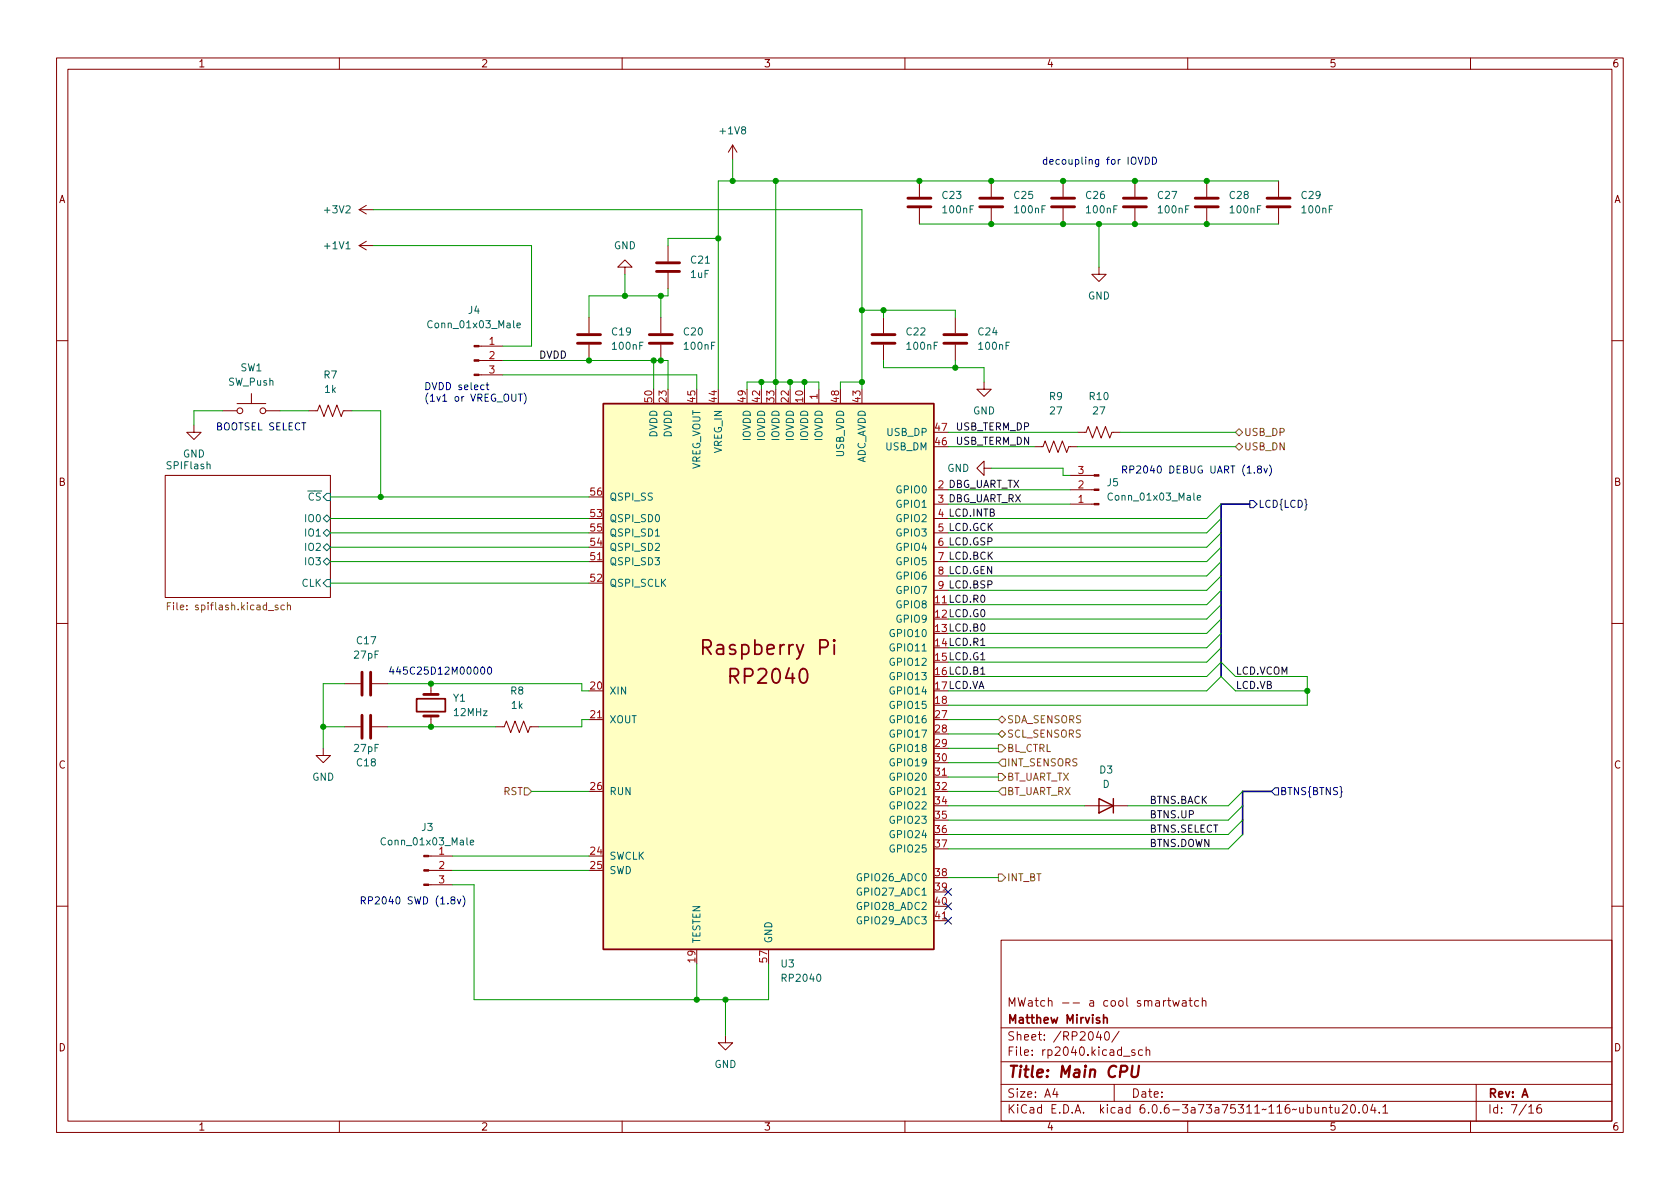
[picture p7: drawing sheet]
<svg xmlns="http://www.w3.org/2000/svg" width="297mm" height="210mm" viewBox="0 0 297 210" stroke-linecap="round" stroke-linejoin="round" font-family="sans-serif">
<g fill="none" stroke="#840000" stroke-width=".18">
<path d="M10 10.2h277v190.1h-277zM12 12.2h273v186.1h-273zM60 10.2v2M110 10.2v2M160 10.2v2M210 10.2v2M260 10.2v2M63.5 37.1l1.3 .7M63.5 37.1h2.5M64.8 36.3l-1.3 .8M129.5 25.6l-.7 1.3M129.5 25.6v2.6"/>
<path d="M129.5 25.6l.8 1.3M162.6 32v2.8M162.6 36.8v2.8M175.3 32v2.8M175.3 36.8v2.8M188 32v2.8M188 36.8v2.8M200.7 32v2.8M200.7 36.8v2.8M213.4 32v2.8M213.4 36.8v2.8M226.1 32v2.8"/>
<path d="M226.1 36.8v2.8M63.5 43.4l1.3 .8M63.5 43.4h2.5M64.8 42.7l-1.3 .7M104.1 56.1v2.8M110.5 47.2h1.3l-1.3-1.2-1.3 1.2h1.3v1.3M116.8 56.1v2.8M118.1 43.4v2.8M118.1 48.3v2.7M156.2 56.1v2.8M168.9 56.1v2.8M194.3 47.2v1.3h1.3l-1.3 1.3-1.3-1.3h1.3"/>
<path d="M10 60.2h2M34.3 75.2v1.2h1.3l-1.3 1.3-1.3-1.3h1.3M39.4 72.6h2.5M41.9 71.4h5.1M44.4 69.6v1.8M47 72.6h2.5M54.6 72.6h1.5l.4-1 .8 2.1 .7-2.1 .8 2.1 .8-2.1 .7 2.1 .4-1.1h1.5M84.7 66.3h4.2M84.7 63.7h4.2M84.7 61.2h4.2M104.1 61v2.7M116.8 61v2.7"/>
<path d="M144.8 68.8v2.6M156.2 61v2.7M168.9 61v2.7M174 67.6v1.2h1.3l-1.3 1.3-1.3-1.3h1.3M182.9 79h1.5l.4-1 .7 2 .8-2 .8 2 .7-2 .8 2 .4-1h1.5M190.5 76.4h1.5l.4-1 .8 2.1 .7-2.1 .8 2.1 .8-2.1 .7 2.1 .4-1.1h1.5M285 60.2h2M29.2 84.1h29.2v21.6h-29.2zM104.1 99.3h2.6M165.1 86.6h2.5M165.1 89.1h2.5M165.1 91.7h2.5"/>
<path d="M165.1 94.2h2.5M165.1 99.3h2.5M165.1 96.8h2.5M174 82.8v-1.3l-1.3 1.3 1.3 1.3v-1.3h1.3M189.2 84.1h4.2M189.2 86.6h4.2M189.2 89.1h4.2M10 110.2h2M165.1 101.8h2.5M165.1 104.4h2.5M285 110.2h2M57.1 132.3v1.3h1.3l-1.3 1.3-1.2-1.3h1.2"/>
<path d="M61 128.5h2.8M61 120.9h2.8M65.8 128.5h2.8M65.8 120.9h2.8M76.2 120.9v1.9M76.2 126.6v1.9M87.6 128.5h1.6l.3-1 .8 2 .8-2 .7 2 .8-2 .7 2 .4-1h1.5M104.1 127.2h2.6M165.1 137.4h2.5M75.8 156.5h4.2M75.8 153.9h4.2M75.8 151.4h4.2"/>
<path d="M191.8 142.5h7.6M10 160.2h2M165.1 162.8h2.5M177 166.3h108v32h-108zM205.7 176.9v1M206.1 176.9l-.2 .1-.2 .2M206.4 176.9h.6M206.6 176.4v1.3l.4 .2M207.4 176.9l.2 1 .3-.7 .3 .7 .3-1M209.1 177h.5l.1 .9M209.7 177.3l-.5 .1a.29 .29 0 0 0-.2 .2 .29 .29 0 0 0 .2 .3h.5M210.2 176.9h.6"/>
<path d="M210.4 176.4v1.3l.4 .2M211.9 177l-.4-.1-.3 .3v.4l.2 .3h.5M212.6 177.1l.2-.2 .3 .1 .1 .9M212.6 176.4v1.5M285 160.2h2M60 198.3v2M110 198.3v2M128.3 183.1v1.3h1.2l-1.2 1.3-1.3-1.3h1.3M160 198.3v2M177 194.8h108M177 191.8h108M177 187.8h108"/>
<path d="M177 181.8h108M186.5 192.5l-.4 1h1M186.9 193v1M194.2 182.4l-.3 1h.9M194.6 182.9v1M195.4 182.6l.2-.2a.81 .81 0 0 1 .6 .7 .81 .81 0 0 1-.3 .8h-.1a.81 .81 0 0 1-.4-1.3zM197 191.8v3M197.9 182.4l-1.3 1.9M198.6 186.8h1.2M200.6 185.7l-.3-.1-.2 .2v.3l.5 .1v.4h-.5M202 185.7l-.4-.1-.3 .3v.4l.1 .3h.6M202.6 185.8l.3-.2 .3 .1 .1 .9"/>
<path d="M202.6 185.1v1.5M210 198.3v2M233.9 196l.2-.2 .3 .1 .1 .9M233.9 195.8v1M235 195.8h.6M235.2 195.3v1.3l.4 .2M236.1 195.8v1h.4l.2-.1M236.7 195.8v1M237.4 195.5l.5-.2 .2 .2 .1 .3-.9 1h.9M239 195.4l.1-.1a.81 .81 0 0 1 .6 .7 .81 .81 0 0 1-.3 .8h-.1a.81 .81 0 0 1-.6-.6 .81 .81 0 0 1 .3-.8zM240.3 196.7v.1M241.1 195.5l.2-.2a.81 .81 0 0 1 .6 .7 .81 .81 0 0 1-.3 .8h-.2a.81 .81 0 0 1-.3-1.3z"/>
<path d="M242.7 195.3l-.3 1h.9M243.1 195.8v1M243.9 196.7v.1M244.5 195.8l.4-.5v1.5M244.5 196.8h.9M260 198.3v2M261 191.8v6.5M270.3 195.8l.4-.5v1.5M270.3 196.8h.9M272.4 195.3a.59 .59 0 0 0-.7 .7v.5l.2 .3h.4l.2-.1 .1-.5-.2-.2-.4-.1-.3 .3"/>
<circle cx="42.4" cy="72.6" r=".51"/>
<circle cx="46.5" cy="72.6" r=".51"/>
</g>
<path d="M200.2 188.5l-.2 1.6 .2 .3a.66 .66 0 0 0 1-.3l.2-1.6" fill="none" stroke="#840000" stroke-width=".4"/>
<path d="M73.7 123.6h5v2.3h-5zM195.1 179.4v1.5M195.1 180.1l.2-.2 .4 .1 .1 .9" fill="none" stroke="#840000" stroke-width=".3"/>
<path d="M29.2 84.1h29.2v21.6h-29.2z" fill="#fff" stroke="#fff" stroke-width=".18"/>
<path d="M91.4 57.5l.6-.1v-.2l-.4-.1-.2 .2 .1 .6h.5M57.1 94.2l.7-.6 .6 .6-.6 .7zM57.1 96.8l.7-.7 .6 .7-.6 .6zM57.1 99.3l.7-.6 .6 .6-.6 .6zM57.1 91.7l.7-.6 .6 .6-.6 .6zM57.8 87.2h.6v1.3h-.6l-.7-.6zM211.7 88l.6-.1-.1-.2-.3-.1-.2 .2v.6h.5M57.8 102.5h.6v1.3h-.6l-.7-.7zM83.2 149l.6-.1-.1-.3h-.4l-.1 .1v.7h.5" fill="none" stroke="#006464" stroke-width=".18"/>
<g fill="none" stroke="#725600" stroke-width=".18">
<path d="M218.4 76.4l.7-.6 .6 .6-.6 .7zM218.4 79l.7-.6 .6 .6-.6 .6zM29.6 107.2h.4M30.2 106.6h-.6v1.2M50.3 107.1l-.4-.1-.2 .2 .1 .6h.5M50.8 107.1l.2-.1 .3 .1 .1 .7M50.8 106.6v1.2M92.7 139.3h.6l.7 .6-.7 .7h-.6zM176.5 129.8l.7-.6 .6 .6-.6 .6zM176.5 131.7h.7l.6 .6-.6 .7h-.7zM176.5 127.2l.7-.6 .6 .6-.6 .7zM176.5 136.8h.7l.6 .6-.6 .6h-.7z"/>
<path d="M177.2 134.2h.6v1.3h-.6l-.7-.6zM177.2 139.3h.6v1.3h-.6l-.7-.7zM176.5 154.6h.7l.6 .6-.6 .6h-.7z"/>
</g>
<g fill="none" stroke="#840000" stroke-width=".51">
<path d="M160.5 36.6h4.1M160.5 35h4.1M173.2 36.6h4.1M173.2 35h4.1M185.9 36.6h4.1M185.9 35h4.1M198.6 36.6h4.1M198.6 35h4.1M211.3 36.6h4.1M211.3 35h4.1M224 36.6h4.1M224 35h4.1"/>
<path d="M102.1 59.2h4.1M114.8 59.2h4.1M116.1 48h4M116.1 46.5h4M154.2 59.2h4M166.9 59.2h4M102.1 60.7h4.1M114.8 60.7h4.1M154.2 60.7h4M166.9 60.7h4M64 118.9v4M65.5 118.9v4"/>
<path d="M64 126.5v4.1M65.5 126.5v4.1M74.9 122.8h2.6M74.9 126.6h2.6"/>
</g>
<g fill="#840000" stroke="#840000" stroke-width=".18">
<path d="M74.9 156.3h.9v.3h-.9z"/>
<path d="M74.9 153.8h.9v.2h-.9z"/>
<path d="M74.9 151.3h.9v.2h-.9z"/>
<path d="M193.4 83.9h.9v.3h-.9z"/>
<path d="M193.4 86.5h.9v.2h-.9z"/>
<path d="M193.4 89h.9v.3h-.9z"/>
<path d="M83.8 66.2h.9v.2h-.9z"/>
<path d="M83.8 63.6h.9v.3h-.9z"/>
<path d="M83.8 61.1h.9v.2h-.9z"/>
</g>
<path d="M106.7 71.4h58.4v96.5h-58.4zM194.3 141.2l2.5 1.3-2.5 1.3zM196.8 141.2v2.6" fill="none" stroke="#840000" stroke-width=".25"/>
<path d="M106.7 71.4h58.4v96.5h-58.4z" fill="#ffffc2" stroke="#ffffc2" stroke-width=".18"/>
<path d="M147.5 113.2l-.1 .1 .1 .1 .1-.1-.1-.1v.2M147.5 114v1.7" fill="none" stroke="#840000" stroke-width=".32"/>
<path d="M221 88.5h.6l.6 .6-.6 .7h-.6zM225.4 139.3h.7v1.3h-.7l-.6-.7zM167 159.7l1.2 1.2M167 157.1l1.2 1.2M168.2 159.7l-1.2 1.2M168.2 157.1l-1.2 1.2M167 162.2l1.2 1.2M168.2 162.2l-1.2 1.2" fill="none" stroke="#000084" stroke-width=".18"/>
<path d="M173.4 119.2h.7" fill="none" stroke="#0f0f0f" stroke-width=".18"/>
<g fill="none" stroke="#0000c2" stroke-width=".18">
<path d="M201.2 27.8l.4 1.2 .5-1.2M202.5 27.8a.64 .64 0 0 1 .7 .6 .64 .64 0 0 1-.7 .6zM203.8 27.8a.64 .64 0 0 1 .7 .6 .64 .64 0 0 1-.7 .6zM86 68.1h.4M86.1 67.6v1.1l.3 .2M91.6 69.7h.8M92 69.7v1.3M92.7 69.5a1.46 1.46 0 0 1 0 1.9M222.6 82.9l-.3-.2 .1-.2 .2-.1h.3l.2 .2-.1 .2-.6 .2-.1 .2v.2l.3 .3h.2l.3-.3v-.2l-.3-.3M223.5 82.8l.3 .9 .3-.9M224.4 82.2a1.46 1.46 0 0 1 0 1.9M85.1 118.1l.2-.2a.68 .68 0 0 1 .4 .7 .68 .68 0 0 1-.4 .6l-.2-.1-.1-.4z"/>
<path d="M86.3 118.1l.2-.2a.68 .68 0 0 1 .4 .7 .68 .68 0 0 1-.4 .6l-.2-.1-.1-.4zM80 159.1l-.3-.2 .1-.2 .2-.1h.3l.1 .2v.2l-.6 .2-.1 .2 .1 .3 .2 .2h.2l.2-.3v-.2l-.2-.3M80.9 159l.3 .9 .3-.9M81.8 158.4a1.46 1.46 0 0 1 0 1.9"/>
</g>
<path d="M221 89.1h-5.1v30.5M224.8 139.9h-5.1v7.7" fill="none" stroke="#000084" stroke-width=".3"/>
<g fill="none" stroke="#009600" stroke-width=".18">
<path d="M66 37.1h86.4v31.7M129.5 28.2v3.8M137.2 32v36.8M162.6 39.6h63.5M194.3 39.6v7.6M226.1 32h-99.1v36.8M66 43.4h28v17.8h-5.1M110.5 48.5v3.8M116.8 52.3v3.8M118.1 51v1.3h-14v3.8M127 42.2h-8.9v1.2M152.4 54.9h16.5v1.2"/>
<path d="M156.2 54.9v1.2M39.4 72.6h-5.1v2.6M49.5 72.6h5.1M62.2 72.6h5.1v15.3M88.9 63.7h29.2v5.1M88.9 66.3h34.3v2.5M115.6 63.7v5.1M132.1 68.8v-1.2h12.7v1.2M134.6 67.6v1.2M139.7 67.6v1.2M142.2 67.6v1.2M152.4 67.6h-3.8v1.2"/>
<path d="M156.2 63.7v1.3h17.8v2.6M167.6 76.4h22.9M167.6 79h15.3M168.9 63.7v1.3M190.5 79h27.9M198.1 76.4h20.3M58.4 87.9h45.7M58.4 94.2h45.7M58.4 99.3h45.7M58.4 96.8h45.7M58.4 91.7h45.7M167.6 86.6h21.6"/>
<path d="M167.6 89.1h21.6M175.3 82.8h12.7v1.3h1.2M215.9 91.7l-2.5 2.5h-45.8M215.9 96.8l-2.5 2.5h-45.8M215.9 94.2l-2.5 2.6h-45.8M215.9 89.1l-2.5 2.6h-45.8M215.9 99.3l-2.5 2.5h-45.8M58.4 103.1h45.7M167.6 119.6h45.8l2.5-2.5 2.5 2.5h12.7v5.1h-63.5M215.9 101.8l-2.5 2.6h-45.8M215.9 109.5l-2.5 2.5h-45.8M215.9 106.9l-2.5 2.6h-45.8"/>
<path d="M215.9 104.4l-2.5 2.5h-45.8M215.9 114.5l-2.5 2.6h-45.8M215.9 112l-2.5 2.5h-45.8M57.1 128.5h3.9M61 120.9h-3.9v11.4M68.6 120.9h34.3v1.3h1.2M68.6 128.5h19M94 139.9h10.1M104.1 127.2h-1.2v1.3h-7.7M167.6 127.2h8.9M167.6 137.4h8.9M167.6 122.2h45.8l2.5-2.6 2.5 2.6h12.7"/>
<path d="M167.6 132.3h8.9M167.6 139.9h8.9M167.6 129.8h8.9M167.6 134.9h8.9M219.7 139.9l-2.5 2.6h-17.8M80 156.5h3.8v20.3h52.1v-6.4M80 153.9h24.1M80 151.4h24.1M167.6 155.2h8.9M167.6 142.5h24.2M219.7 147.6l-2.5 2.5h-49.6M219.7 142.5l-2.5 2.5h-49.6"/>
<path d="M219.7 145l-2.5 2.6h-49.6M123.2 170.4v6.4M128.3 176.8v6.3"/>
</g>
<g fill="#009600" stroke="#009600" stroke-width=".18">
<circle cx="175.3" cy="32" r=".46"/>
<circle cx="188" cy="32" r=".46"/>
<circle cx="213.4" cy="39.6" r=".46"/>
<circle cx="200.7" cy="39.6" r=".46"/>
<circle cx="175.3" cy="39.6" r=".46"/>
<circle cx="188" cy="39.6" r=".46"/>
<circle cx="200.7" cy="32" r=".46"/>
<circle cx="213.4" cy="32" r=".46"/>
<circle cx="194.3" cy="39.6" r=".46"/>
<circle cx="231.1" cy="122.2" r=".46"/>
<circle cx="57.1" cy="128.5" r=".46"/>
<circle cx="76.2" cy="128.5" r=".46"/>
<circle cx="76.2" cy="120.9" r=".46"/>
<circle cx="162.6" cy="32" r=".46"/>
<circle cx="137.2" cy="32" r=".46"/>
<circle cx="152.4" cy="54.9" r=".46"/>
<circle cx="168.9" cy="65" r=".46"/>
<circle cx="156.2" cy="54.9" r=".46"/>
<circle cx="152.4" cy="67.6" r=".46"/>
<circle cx="129.5" cy="32" r=".46"/>
<circle cx="134.6" cy="67.6" r=".46"/>
<circle cx="104.1" cy="63.7" r=".46"/>
<circle cx="116.8" cy="63.7" r=".46"/>
<circle cx="115.6" cy="63.7" r=".46"/>
<circle cx="110.5" cy="52.3" r=".46"/>
<circle cx="116.8" cy="52.3" r=".46"/>
<circle cx="67.3" cy="87.9" r=".46"/>
<circle cx="128.3" cy="176.8" r=".46"/>
<circle cx="123.2" cy="176.8" r=".46"/>
<circle cx="137.2" cy="67.6" r=".46"/>
<circle cx="139.7" cy="67.6" r=".46"/>
<circle cx="142.2" cy="67.6" r=".46"/>
<circle cx="127" cy="42.2" r=".46"/>
</g>
<g font-size="3.5" fill="#840000">
<text x="125" y="115.8">Raspberry Pi</text>
<text x="129.5" y="120.9">RP2040</text>
</g>
<text font-size="2.8" fill="#840000" x="178" y="190.6">Title: Main CPU</text>
<g font-size="2.1" fill="#840000">
<text x="178" y="178">MWatch -- a cool smartwatch</text>
<text x="178" y="184">Sheet: /RP2040/</text>
<text x="178" y="181">Matthew Mirvish</text>
<text x="178" y="186.7">File: rp2040.kicad_sch</text>
<text x="178" y="196.9">KiCad E.D.A. kicad 6.0.6-3a73a75311~116~ubuntu20.04.1</text>
<text x="178" y="194.1">Size: A4</text>
<text x="200" y="194.1">Date:</text>
<text x="263" y="194.1">Rev: A</text>
<text x="263" y="196.9">Id: 7/16</text>
</g>
<g font-size="1.8" fill="#840000">
<text x="35" y="11.9">1</text>
<text x="85" y="11.9">2</text>
<text x="135" y="11.9">3</text>
<text x="185" y="11.9">4</text>
<text x="235" y="11.9">5</text>
<text x="285" y="11.9">6</text>
<text x="10.3" y="35.9">A</text>
<text x="285.3" y="35.9">A</text>
<text x="10.3" y="85.9">B</text>
<text x="285.3" y="85.9">B</text>
<text x="10.3" y="135.9">C</text>
<text x="285.3" y="135.9">C</text>
<text x="10.3" y="185.9">D</text>
<text x="285.3" y="185.9">D</text>
<text x="35" y="199.9">1</text>
<text x="85" y="199.9">2</text>
<text x="135" y="199.9">3</text>
<text x="185" y="199.9">4</text>
<text x="235" y="199.9">5</text>
<text x="285" y="199.9">6</text>
</g>
<g font-size="1.8" fill="#006464">
<text x="127.5" y="23.7">+1V8</text>
<text x="166.7" y="35.2">C23</text>
<text x="179.4" y="35.2">C25</text>
<text x="192.1" y="35.2">C26</text>
<text x="204.8" y="35.2">C27</text>
<text x="217.5" y="35.2">C28</text>
<text x="230.2" y="35.2">C29</text>
<text x="57.5" y="37.7">+3V2</text>
<text x="166.8" y="37.7">100nF</text>
<text x="179.5" y="37.7">100nF</text>
<text x="192.2" y="37.7">100nF</text>
<text x="204.9" y="37.7">100nF</text>
<text x="217.6" y="37.7">100nF</text>
<text x="230.3" y="37.7">100nF</text>
<text x="57.5" y="44.1">+1V1</text>
<text x="108.5" y="44.1">GND</text>
<text x="122.2" y="46.6">C21</text>
<text x="122.2" y="49.1">1uF</text>
<text x="192.3" y="53">GND</text>
<text x="76.2" y="58">Conn_01x03_Male</text>
<text x="82.8" y="55.5">J4</text>
<text x="108.3" y="59.3">C19</text>
<text x="121" y="59.3">C20</text>
<text x="160.3" y="59.3">C22</text>
<text x="173" y="59.3">C24</text>
<text x="42.5" y="65.7">SW1</text>
<text x="108.4" y="61.8">100nF</text>
<text x="121.1" y="61.8">100nF</text>
<text x="160.5" y="61.8">100nF</text>
<text x="173.2" y="61.8">100nF</text>
<text x="40.4" y="68.2">SW_Push</text>
<text x="57.3" y="66.9">R7</text>
<text x="57.4" y="69.5">1k</text>
<text x="185.6" y="70.7">R9</text>
<text x="192.7" y="70.7">R10</text>
<text x="116.2" y="77.4" transform="rotate(-90 116.2 77.4)">DVDD</text>
<text x="118.7" y="77.4" transform="rotate(-90 118.7 77.4)">DVDD</text>
<text x="132.7" y="78" transform="rotate(-90 132.7 78)">IOVDD</text>
<text x="135.3" y="78" transform="rotate(-90 135.3 78)">IOVDD</text>
<text x="137.8" y="78" transform="rotate(-90 137.8 78)">IOVDD</text>
<text x="140.3" y="78" transform="rotate(-90 140.3 78)">IOVDD</text>
<text x="142.9" y="78" transform="rotate(-90 142.9 78)">IOVDD</text>
<text x="145.4" y="78" transform="rotate(-90 145.4 78)">IOVDD</text>
<text x="156.9" y="77.1">USB_DP</text>
<text x="172" y="73.3">GND</text>
<text x="185.7" y="73.3">27</text>
<text x="193.3" y="73.3">27</text>
<text x="29.6" y="83">SPIFlash</text>
<text x="32.3" y="80.9">GND</text>
<text x="123.8" y="83.3" transform="rotate(-90 123.8 83.3)">VREG_VOUT</text>
<text x="127.6" y="80.1" transform="rotate(-90 127.6 80.1)">VREG_IN</text>
<text x="149.2" y="80.8" transform="rotate(-90 149.2 80.8)">USB_VDD</text>
<text x="153" y="82.2" transform="rotate(-90 153 82.2)">ADC_AVDD</text>
<text x="156.6" y="79.6">USB_DM</text>
<text x="167.5" y="83.4">GND</text>
<text x="53.1" y="88.5">~{CS}</text>
<text x="107.7" y="88.5">QSPI_SS</text>
<text x="158.7" y="87.2">GPIO0</text>
<text x="158.7" y="89.8">GPIO1</text>
<text x="195.8" y="86">J5</text>
<text x="196.4" y="88.5">Conn_01x03_Male</text>
<text x="54.1" y="94.9">IO1</text>
<text x="54.1" y="92.3">IO0</text>
<text x="107.7" y="92.3">QSPI_SD0</text>
<text x="107.7" y="94.9">QSPI_SD1</text>
<text x="158.7" y="92.3">GPIO2</text>
<text x="158.7" y="94.9">GPIO3</text>
<text x="54.1" y="97.4">IO2</text>
<text x="54.1" y="99.9">IO3</text>
<text x="107.7" y="99.9">QSPI_SD3</text>
<text x="107.7" y="97.4">QSPI_SD2</text>
<text x="158.7" y="97.4">GPIO4</text>
<text x="158.7" y="99.9">GPIO5</text>
<text x="53.3" y="103.8">CLK</text>
<text x="107.7" y="103.8">QSPI_SCLK</text>
<text x="158.7" y="107.6">GPIO8</text>
<text x="158.7" y="102.5">GPIO6</text>
<text x="158.7" y="105">GPIO7</text>
<text x="63.1" y="113.9">C17</text>
<text x="157.7" y="112.6">GPIO10</text>
<text x="158.7" y="110.1">GPIO9</text>
<text x="62.7" y="116.5">27pF</text>
<text x="157.7" y="115.2">GPIO11</text>
<text x="157.7" y="117.7">GPIO12</text>
<text x="80.2" y="124.1">Y1</text>
<text x="90.3" y="122.8">R8</text>
<text x="90.5" y="125.3">1k</text>
<text x="107.7" y="122.8">XIN</text>
<text x="157.7" y="120.3">GPIO13</text>
<text x="157.7" y="122.8">GPIO14</text>
<text x="157.7" y="125.3">GPIO15</text>
<text x="80.4" y="126.6">12MHz</text>
<text x="107.7" y="127.9">XOUT</text>
<text x="157.7" y="127.9">GPIO16</text>
<text x="157.7" y="130.4">GPIO17</text>
<text x="62.7" y="133">27pF</text>
<text x="63.1" y="135.5">C18</text>
<text x="157.7" y="133">GPIO18</text>
<text x="157.7" y="135.5">GPIO19</text>
<text x="194.4" y="136.8">D3</text>
<text x="55.2" y="138">GND</text>
<text x="107.7" y="140.6">RUN</text>
<text x="157.7" y="138">GPIO20</text>
<text x="157.7" y="140.6">GPIO21</text>
<text x="157.7" y="143.1">GPIO22</text>
<text x="194.9" y="139.3">D</text>
<text x="67.9" y="149.5">Conn_01x03_Male</text>
<text x="74.6" y="146.9">J3</text>
<text x="157.7" y="145.7">GPIO23</text>
<text x="157.7" y="148.2">GPIO24</text>
<text x="107.7" y="152">SWCLK</text>
<text x="107.7" y="154.6">SWD</text>
<text x="151.9" y="155.8">GPIO26_ADC0</text>
<text x="157.7" y="150.7">GPIO25</text>
<text x="151.9" y="158.4">GPIO27_ADC1</text>
<text x="151.9" y="160.9">GPIO28_ADC2</text>
<text x="123.8" y="166.9" transform="rotate(-90 123.8 166.9)">TESTEN</text>
<text x="136.5" y="166.9" transform="rotate(-90 136.5 166.9)">GND</text>
<text x="151.9" y="163.4">GPIO29_ADC3</text>
<text x="138.1" y="171.1">U3</text>
<text x="138.5" y="173.6">RP2040</text>
<text x="126.3" y="188.8">GND</text>
</g>
<g font-size="1.8" fill="#0000c2">
<text x="184.1" y="29.1">decoupling for IOVDD</text>
<text x="74.9" y="69">DVDD select</text>
<text x="74.9" y="71">(1v1 or VREG_OUT)</text>
<text x="38.1" y="76.1">BOOTSEL SELECT</text>
<text x="198.1" y="83.7">RP2040 DEBUG UART (1.8v)</text>
<text x="68.6" y="119.3">445C25D12M00000</text>
<text x="63.5" y="159.9">RP2040 SWD (1.8v)</text>
</g>
<g font-size="1.8" fill="#a90000">
<text x="86.5" y="61">1</text>
<text x="86.5" y="63.5">2</text>
<text x="86.5" y="66">3</text>
<text x="115.3" y="71.1" transform="rotate(-90 115.3 71.1)">50</text>
<text x="117.9" y="71.1" transform="rotate(-90 117.9 71.1)">23</text>
<text x="122.9" y="71.1" transform="rotate(-90 122.9 71.1)">45</text>
<text x="126.7" y="71.1" transform="rotate(-90 126.7 71.1)">44</text>
<text x="131.8" y="71.1" transform="rotate(-90 131.8 71.1)">49</text>
<text x="134.4" y="71.1" transform="rotate(-90 134.4 71.1)">42</text>
<text x="136.9" y="71.1" transform="rotate(-90 136.9 71.1)">33</text>
<text x="139.4" y="71.1" transform="rotate(-90 139.4 71.1)">22</text>
<text x="142" y="71.1" transform="rotate(-90 142 71.1)">10</text>
<text x="144.5" y="70.6" transform="rotate(-90 144.5 70.6)">1</text>
<text x="148.3" y="71.1" transform="rotate(-90 148.3 71.1)">48</text>
<text x="152.1" y="71.1" transform="rotate(-90 152.1 71.1)">43</text>
<text x="165.4" y="76.2">47</text>
<text x="165.4" y="78.7">46</text>
<text x="190.6" y="83.8">3</text>
<text x="104.4" y="87.6">56</text>
<text x="190.6" y="88.9">1</text>
<text x="190.6" y="86.4">2</text>
<text x="104.4" y="91.4">53</text>
<text x="104.4" y="94">55</text>
<text x="104.4" y="99.1">51</text>
<text x="104.4" y="96.5">54</text>
<text x="104.4" y="102.9">52</text>
<text x="104.4" y="121.9">20</text>
<text x="165.4" y="124.5">18</text>
<text x="104.4" y="127">21</text>
<text x="165.4" y="127">27</text>
<text x="165.4" y="129.5">28</text>
<text x="165.4" y="132.1">29</text>
<text x="165.4" y="134.6">30</text>
<text x="165.4" y="137.2">31</text>
<text x="104.4" y="139.7">26</text>
<text x="165.4" y="139.7">32</text>
<text x="165.4" y="142.2">34</text>
<text x="165.4" y="144.8">35</text>
<text x="165.4" y="147.3">36</text>
<text x="165.4" y="149.9">37</text>
<text x="77.6" y="151.1">1</text>
<text x="77.6" y="153.7">2</text>
<text x="104.4" y="151.1">24</text>
<text x="104.4" y="153.7">25</text>
<text x="165.4" y="154.9">38</text>
<text x="77.6" y="156.2">3</text>
<text x="165.4" y="157.5">39</text>
<text x="165.4" y="160">40</text>
<text x="165.4" y="162.6">41</text>
<text x="122.9" y="170.1" transform="rotate(-90 122.9 170.1)">19</text>
<text x="135.6" y="170.1" transform="rotate(-90 135.6 170.1)">57</text>
</g>
<g font-size="1.8" fill="#0f0f0f">
<text x="95.2" y="63.4">DVDD</text>
<text x="168.9" y="76.1">USB_TERM_DP</text>
<text x="168.9" y="78.6">USB_TERM_DN</text>
<text x="165.9" y="86.4">2 DBG_UART_TX</text>
<text x="165.9" y="88.9">3 DBG_UART_RX</text>
<text x="165.9" y="91.4">4 LCD.INTB</text>
<text x="165.9" y="94">5 LCD.GCK</text>
<text x="165.9" y="96.5">6 LCD.GSP</text>
<text x="165.9" y="99.1">7 LCD.BCK</text>
<text x="165.9" y="101.6">8 LCD.GEN</text>
<text x="165.4" y="106.7">11LCD.R0</text>
<text x="165.9" y="104.1">9 LCD.BSP</text>
<text x="165.4" y="109.2">12LCD.G0</text>
<text x="165.4" y="111.8">13LCD.B0</text>
<text x="165.4" y="114.3">14LCD.R1</text>
<text x="165.4" y="116.8">15LCD.G1</text>
<text x="165.4" y="119.4">16LCD.B1</text>
<text x="218.4" y="119.3">LCD.VCOM</text>
<text x="165.4" y="121.9">17LCD.VA</text>
<text x="218.4" y="121.8">LCD.VB</text>
<text x="203.2" y="142.1">BTNS.BACK</text>
<text x="203.2" y="149.8">BTNS.DOWN</text>
<text x="203.2" y="147.2">BTNS.SELECT</text>
<text x="203.2" y="144.7">BTNS.UP</text>
</g>
<g font-size="1.8" fill="#725600">
<text x="219.9" y="77.1">USB_DP</text>
<text x="219.9" y="79.6">USB_DN</text>
<text x="30.5" y="107.9">File: spiflash.kicad_sch</text>
<text x="178" y="130.4">SCL_SENSORS</text>
<text x="178" y="127.9">SDA_SENSORS</text>
<text x="178" y="135.5">INT_SENSORS</text>
<text x="178" y="133">BL_CTRL</text>
<text x="89" y="140.6">RST</text>
<text x="178" y="138">BT_UART_TX</text>
<text x="178" y="140.6">BT_UART_RX</text>
<text x="178" y="155.8">INT_BT</text>
</g>
<g font-size="1.8" fill="#000084">
<text x="222.4" y="89.8">LCD{LCD}</text>
<text x="226.3" y="140.6">BTNS{BTNS}</text>
</g>
</svg>
